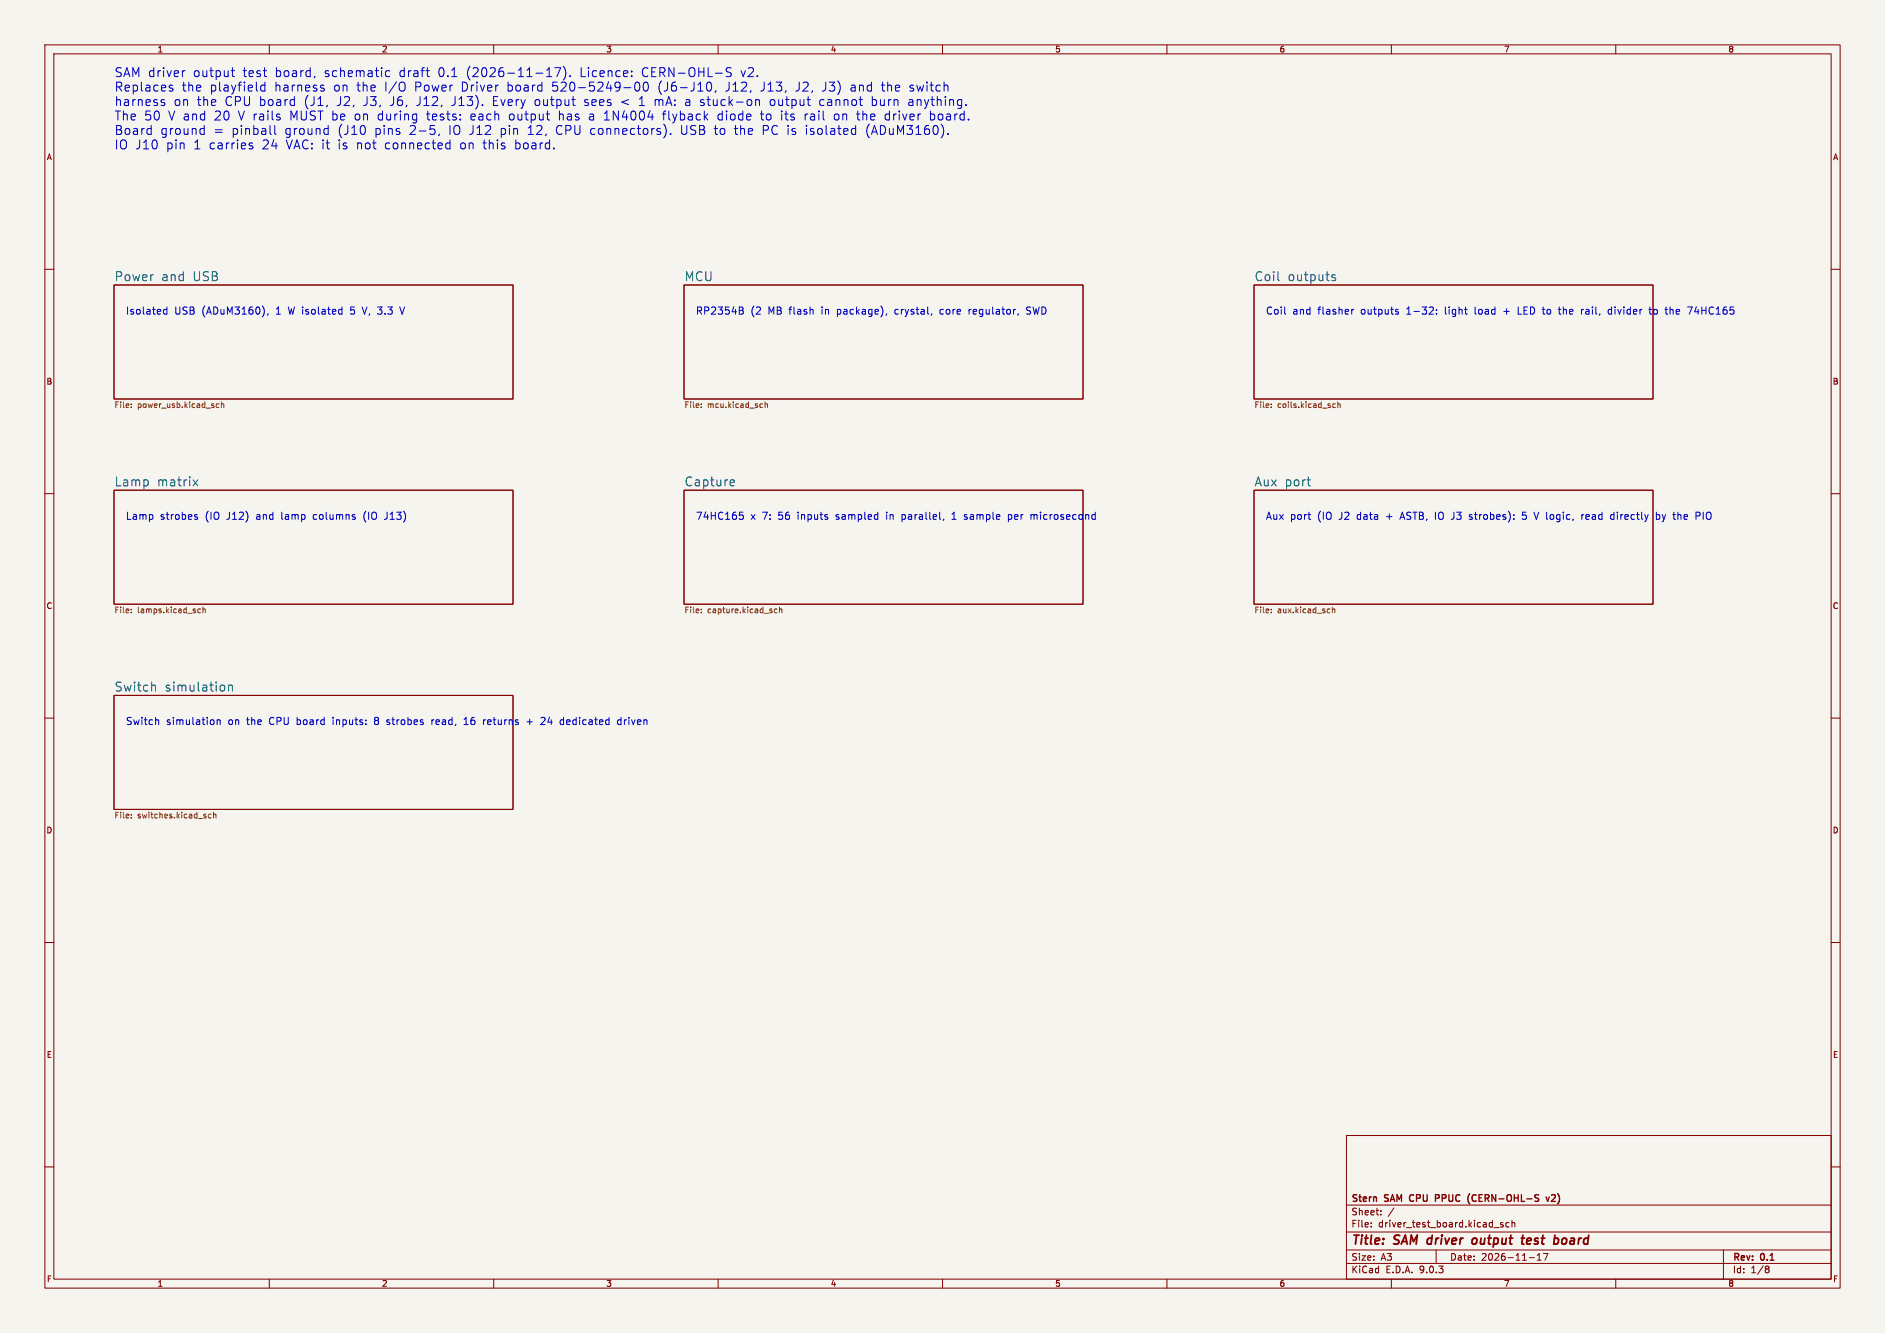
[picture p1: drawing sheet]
<svg xmlns="http://www.w3.org/2000/svg" width="420mm" height="297mm" viewBox="0 0 420 297" stroke-linecap="round" stroke-linejoin="round" font-family="sans-serif">
<path d="M0 0h420v297h-420z" fill="#f5f4ef" stroke="#f5f4ef" stroke-width=".22"/>
<g fill="none" stroke="#840000" stroke-width=".22">
<path d="M10 10h400v277h-400zM12 12h396v273h-396zM60 10v2M110 10v2M160 10v2M210 10v2M260 10v2M310 10v2M360 10v2M10 60h2M25.4 63.5h88.9v25.4h-88.9zM152.4 63.5h88.9v25.4h-88.9z"/>
<path d="M279.4 63.5h88.9v25.4h-88.9zM408 60h2M10 110h2M25.4 109.2h88.9v25.4h-88.9zM152.4 109.2h88.9v25.4h-88.9zM279.4 109.2h88.9v25.4h-88.9zM408 110h2M10 160h2M25.4 154.9h88.9v25.4h-88.9zM408 160h2M10 210h2M408 210h2"/>
<path d="M300 253h108v32h-108zM10 260h2M300 278.5h108M300 274.5h108M300 268.5h108M305.5 273.2v.2M305.5 272.5v.1M307.7 270.5v.2M307.7 269.8v.1M310.6 269.1l-1.3 1.9M320 278.5v3M332.9 273.5h1.1"/>
<path d="M334.9 272.5l-.4-.1-.2 .2 .1 .2 .5 .2v.3h-.6M336.2 272.5l-.4-.1-.3 .3 .2 .6h.5M336.9 272.5l.2-.1 .3 .1 .1 .9M336.9 271.9v1.5M342.5 279.7l.4-.4v1.5M343.9 279.3h1l-.7 1.5M384 278.5v6.5M408 260h2M60 285v2M110 285v2M160 285v2M210 285v2"/>
<path d="M260 285v2M300 281.5h108M310 285v2M340.7 280.2h1.2M342.5 280.8h.9M360 285v2M393.6 282.1l.4 .1 .2 .2-.3 .3M393.6 282.7h.3M393.9 282.7l.2 .2 .1 .4-.2 .2-.4 .1"/>
</g>
<path d="M329 276.1l-.3-.2-.4 .1-.3 .3v.5l.3 .4 .5-.1 .2-.3M338.9 275.9h.8M340.9 275.9l-.6 .1-.2 .9 .3 .3 .6-.1M341.2 276.3l-1 .2M348.7 275.9l-.6 .2-.1 .7 .3 .4 .5-.1" fill="none" stroke="#840000" stroke-width=".4"/>
<path d="M314.2 266.4l-.2 .4 .2 .7M320.5 266.3l-.7-.1v1.5M320.5 266.9l-.7 .1M328.3 266.3l-.3 .5 .3 .8M344.5 266.7l.3 1 .4-1M346.4 266.3l-.5-.1-.2 .1M346.5 266.8l-.9 .9h.9" fill="none" stroke="#840000" stroke-width=".3"/>
<g fill="none" stroke="#725600" stroke-width=".22">
<path d="M29.2 90.7v.1M29.2 90v.1M48.8 90h-.4l-.2 .2 .1 .6h.5M49.3 90.1l.5-.1 .1 .8M49.3 89.5v1.3M156.2 90.7v.1M156.2 90v.1M169.8 90h.1M169.9 90.8h-.1M170.5 89.5v1.3M170.5 90.1l.4-.1 .1 .8M283.2 90.7v.1"/>
<path d="M283.2 90v.1M297 90.7l.5 .1M297.5 90l-.5 .1M298.1 90.1l.5-.1v.8M298.1 89.5v1.3M29.2 135.7v.2M29.2 136.4v.1M44.2 135.7h.5M44.2 136.5h.5M45.2 135.8l.5-.1 .1 .8M45.2 135.3v1.2M156.2 135.7v.2"/>
<path d="M156.2 136.4v.1M173.1 135.7h-.3l-.3 .2 .1 .6h.5M173.7 135.8l.5-.1v.8M173.7 135.3v1.2M283.2 135.7v.2M283.2 136.4v.1M296.9 135.3v1.2M296.9 135.8l.4-.1 .1 .8M29.2 181.5v.1M29.2 182.1v.2M47 181.5l-.3-.1-.3 .2 .1 .6h.5M47.6 181.5h.5v.8"/>
<path d="M47.6 181v1.3"/>
</g>
<g fill="none" stroke="#006464" stroke-width=".22">
<path d="M284.8 62.4l.2 .1M296.7 61.6l.9 .6-.3 .3-.6-.1M297.5 61.3l-.5-.1-.3 .3M43 106.9l1.1 1.4M44.1 106.9l-1.1 1.4M163 106.9l.5 .1 .1 .4-.9 .2M163.5 108.2l-.5 .1M291.2 106.9h.8M291.8 108.3h.2M34.4 152.6l.2 .3v1.1M49.9 152.7l.2 .3v.6l-.2 .3M50.9 152.8l.3-.2 .5 .1 .1 1.3"/>
<path d="M50.9 152.6v1.4"/>
</g>
<g fill="none" stroke="#0000c2" stroke-width=".22">
<path d="M37.8 19.5l.5 .1 .2 .3v.3l-.6 .1M37.8 19.1h.7M41.2 15.7l-.5 .2M51.5 15.7h.8M51.8 15.1v1.7l.1 .2 .4 .1M59 19.1l-.5-.1-.4 .3v.6l.2 .3h.7M59 18.3v2M70.2 17l-.2 .4M71.7 19.6l.5 .1 .1 .3-.3 .3h-.4M71.7 19l.5 .1M86.8 15.8l-.5-.1-.4 .4v.6l.2 .3h.7M94.9 15.7h.8"/>
<path d="M95.3 17l.4 .1M121.8 17.1h1.1M121.8 15.6l.6-.5v2M123.6 15.1h1.3l-.8 2M125.5 14.8a2.32 2.32 0 0 1 .1 2.9M127 16.9v.2M139 19.5h1.5M140.7 16.9v.2M140.7 15.8v.2M141.7 18.4l.2-.1a1.08 1.08 0 0 1 .5 1.8l-.3 .2a1.08 1.08 0 0 1-.5-1.8zM143.6 18.4a1.33 1.33 0 0 0 .2 1.9 1.08 1.08 0 0 0 .5-1.8l-.1-.1M157.7 18.4l-.1 .1"/>
<path d="M158.3 18.4a1.33 1.33 0 0 1-.2 1.9l-.5-.2M162.9 15.2l-.7-.1-.3 .2v.5l.8 .4 .2 .5-.4 .4-.7-.1M33.5 28.6l.2 .1M33.7 28v2M33.7 29.9l-.2 .1M36.2 22.9h.4l.1 .3-.2 .3h-.4M36.5 22.2l.1 .1M44.9 28.6l.6 .1M45.5 28v2M45.5 29.9l-.6 .1M55.8 32.5l.5 .1 .1 .3-.3 .3h-.4M56.1 31.8l.2 .1"/>
<path d="M60.3 29.9l.2 .1M61.2 28v1.7l.3 .3M62.4 26.2v.4M72.5 28.6l.6 .1M73.1 29.9l-.6 .1M73.1 28v2M96.8 28.9v.9M97.9 29.9l-.2 .3M99.5 33.1h.8M99.5 31.9h.8M100.3 31.2v2M122.3 26.7h.2"/>
<path d="M127.4 22.2h.8M128 23.5h.2M148.4 28.5v1.4l-.5 .8M149.4 29.8v.2M159.5 20.2l-.2 .4M168.4 22.4l.2-.2 .5 .1 .1 1.2M168.4 22.2v1.3M190.5 28.6l.1 .1M190.6 28v2M190.6 29.9l-.1 .1M190.8 25.4h.8M197.3 25.6v.9"/>
<path d="M207.3 24.7v2M207.3 26.6l.2 .1M207.5 25.4l-.2 .1M211.2 29.8v.2M215.2 23.3v.2M37.2 69l-.5-.1-.3 .3 .2 .7h.6M37.2 68.4v1.6M58.7 68.6l.2 .6-.2 1M59.7 69.9l-.1 .3M75.7 68.9l.5 .1M76.2 69.9l-.5 .1M76.2 68.4v1.6"/>
<path d="M89.1 68.4l.5 1.6M164.7 68.4l.8 .2 .1 .3-.4 .3M164.7 69.2h.5M165.2 69.2l.4 .3v.3l-.9 .2M197.6 69.9l-.2 .3M207.6 69.9l-.1 .3M215.9 68.9v1.1M216 69.1l-.1 .1M226.9 69.9l-.2 .3M228.7 69.9l.2 .1M229 68.4l-.3 .3 .3 .5M286.3 69.9l.2 .1"/>
<path d="M301.2 68.9v1.1M301.6 68.9l-.4 .3M311.1 69.5h.4l.1 .3-.2 .2h-.3M311.1 68.9l.4 .1M319.2 68.5l.2 .2-.1 .4-.9 .9h1M320.1 69.8v.2M320.1 69v.2M338.3 68.4v1.6h.7M347.2 68.9h.6M347.4 68.4v1.4l.2 .2M352.4 68.9v1.1M352.8 68.9l-.4 .3"/>
<path d="M358.9 68.9h-.3l-.3 .3 .1 .6 .5 .2M367.4 68.9h.6M367.6 68.4v1.4l.4 .2M371 68.9h.6M371.4 70h.2M376 68.4h1l-.6 1.6M43.6 114.7h.4M43.6 115.2l.4 .1v.2l-.2 .2h-.3M85.6 115.7h.2M164.8 114.1h.8M164.9 114.7h.4l.3 .3v.6l-.7 .1M210.3 115.6l-.2 .3"/>
<path d="M212.1 115.7h.9M212.3 114.5l-.2 .1M214.8 115.6l.2 .1M215.1 114.7l-.3 .2 .3 .3M224.7 115.6l.4 .1M224.7 114.7v1.6M225.1 114.7h-.4M229.7 114.7v1M230.2 114.7l-.5 .1M243.9 114.7h.1M244 114.1v1.6M244 115.6l-.1 .1"/>
<path d="M291.4 114.7h.6M291.9 115.7h.1M327.4 115.6l.1 .1M327.6 114.7l-.2 .2 .2 .3M339.2 115.6l.6 .1M340 114.1h-.7l-.1 .8 .6-.2M341.8 114.1l.5 1.6M352.4 114.7v1M352.9 114.7l-.5 .3M358.8 115.4l.3 .3 .5-.1M359.6 114.7h-.5l-.3 .3M359.6 114.1v1.6"/>
<path d="M369 114.7h.5l.3 .3-.1 .6h-.7M369 114.1v1.6M373.8 114.1v1.6M373.9 114.7l-.1 .1M377.9 114.1h.6l.3 .3-.2 .5-.7 .1M103.8 159.8l-.4 .5M121.3 159.9l-.5-.1-.3 .2M125.6 159.8v1.6M138.4 159.8v1.6M35.1 160.4l.3 .2v.8M47.6 160.5v.8M48.4 160.4v1"/>
<path d="M48.4 160.5l.2-.1h.4l.1 1M96.2 160.4v1M96.4 160.4l-.2 .3M103.4 161.4h.9M107.7 160.4v1M108.2 160.4l-.5 .3M117.4 160.8h1.2M121.4 160.5l-.9 .9h.9M125 160.4h.6M125 161.4h.6M138.4 160.4h-.5l-.3 .3 .2 .7h.6"/>
</g>
<g font-size="2.8" fill="#0000c2">
<text x="25.4" y="17.4">SAM driver</text>
<text x="42.9" y="17.4">output</text>
<text x="54" y="17.4">test</text>
<text x="61.2" y="17.4">board,</text>
<text x="72.3" y="17.4">schematic</text>
<text x="89" y="17.4">draft</text>
<text x="97.7" y="17.4">0.1</text>
<text x="104" y="17.4">(2026-11-17).</text>
<text x="129.4" y="17.4">Licence:</text>
<text x="143.2" y="17.4">CERN-OHL-S</text>
<text x="165.4" y="17.4">v2.</text>
<text x="25.4" y="20.7">Replaces</text>
<text x="25.4" y="23.9">harness</text>
<text x="38.6" y="23.9">on</text>
<text x="40.4" y="20.7">the</text>
<text x="43.8" y="23.9">the</text>
<text x="46.7" y="20.7">playfield</text>
<text x="50" y="23.9">CPU board</text>
<text x="61.1" y="20.7">harness</text>
<text x="67.8" y="23.9">(J1,</text>
<text x="74.3" y="20.7">on</text>
<text x="75.1" y="23.9">J2,</text>
<text x="79.5" y="20.7">the</text>
<text x="81" y="23.9">J3,</text>
<text x="85.7" y="20.7">I/O</text>
<text x="87" y="23.9">J6,</text>
<text x="92.5" y="20.7">Power</text>
<text x="93" y="23.9">J12,</text>
<text x="100.8" y="23.9">J13).</text>
<text x="102.9" y="20.7">Driver</text>
<text x="110" y="23.9">Every</text>
<text x="113.2" y="20.7">board</text>
<text x="119.4" y="23.9">output</text>
<text x="123.2" y="20.7">520-5249-00</text>
<text x="130.5" y="23.9">sees</text>
<text x="138.8" y="23.9">&lt;</text>
<text x="142.8" y="23.9">1 mA:</text>
<text x="146.9" y="20.7">(J6-J10,</text>
<text x="153.2" y="23.9">a stuck-on</text>
<text x="162" y="20.7">J12,</text>
<text x="169.9" y="20.7">J13,</text>
<text x="172.2" y="23.9">output</text>
<text x="177.7" y="20.7">J2,</text>
<text x="183.3" y="23.9">cannot</text>
<text x="183.7" y="20.7">J3)</text>
<text x="190" y="20.7">and</text>
<text x="195" y="23.9">burn</text>
<text x="197" y="20.7">the</text>
<text x="203.2" y="23.9">anything.</text>
<text x="203.3" y="20.7">switch</text>
<text x="25.4" y="27.1">The 50</text>
<text x="37.4" y="27.1">V and</text>
<text x="47.7" y="27.1">20</text>
<text x="53.1" y="27.1">V rails</text>
<text x="64.7" y="27.1">MUST be</text>
<text x="79.2" y="27.1">on</text>
<text x="84.4" y="27.1">during</text>
<text x="95.4" y="27.1">tests:</text>
<text x="105.1" y="27.1">each</text>
<text x="113.8" y="27.1">output</text>
<text x="124.9" y="27.1">has</text>
<text x="131.7" y="27.1">a 1N4004</text>
<text x="148.3" y="27.1">flyback</text>
<text x="160.5" y="27.1">diode</text>
<text x="170.2" y="27.1">to</text>
<text x="174.7" y="27.1">its</text>
<text x="180" y="27.1">rail</text>
<text x="186.7" y="27.1">on</text>
<text x="191.9" y="27.1">the</text>
<text x="198.1" y="27.1">driver</text>
<text x="208.2" y="27.1">board.</text>
<text x="25.4" y="30.3">Board</text>
<text x="25.4" y="33.5">IO J10</text>
<text x="35.6" y="30.3">ground</text>
<text x="36.9" y="33.5">pin</text>
<text x="43.1" y="33.5">1 carries</text>
<text x="47.5" y="30.3">=</text>
<text x="51.6" y="30.3">pinball</text>
<text x="58.4" y="33.5">24</text>
<text x="63.4" y="30.3">ground</text>
<text x="63.8" y="33.5">VAC: it</text>
<text x="75.3" y="30.3">(J10</text>
<text x="75.5" y="33.5">is</text>
<text x="79.6" y="33.5">not</text>
<text x="83.6" y="30.3">pins</text>
<text x="86" y="33.5">connected</text>
<text x="91.3" y="30.3">2-5,</text>
<text x="100.1" y="30.3">IO J12</text>
<text x="102.8" y="33.5">on</text>
<text x="108" y="33.5">this</text>
<text x="111.7" y="30.3">pin</text>
<text x="115.1" y="33.5">board.</text>
<text x="117.8" y="30.3">12,</text>
<text x="124.2" y="30.3">CPU connectors).</text>
<text x="152.1" y="30.3">USB to</text>
<text x="164.2" y="30.3">the</text>
<text x="170.5" y="30.3">PC is</text>
<text x="180.2" y="30.3">isolated</text>
<text x="193.7" y="30.3">(ADuM3160).</text>
</g>
<g font-size="2.8" fill="#006464">
<text x="25.4" y="62.8">Power</text>
<text x="35.8" y="62.8">and</text>
<text x="42.8" y="62.8">USB</text>
<text x="152.4" y="62.8">MCU</text>
<text x="279.4" y="62.8">Coil</text>
<text x="286.8" y="62.8">outputs</text>
<text x="25.4" y="108.5">Lamp</text>
<text x="34.9" y="108.5">matrix</text>
<text x="152.4" y="108.5">Capture</text>
<text x="279.4" y="108.5">Aux port</text>
<text x="25.4" y="154.2">Switch</text>
<text x="36.6" y="154.2">simulation</text>
</g>
<g font-size="2.8" fill="#840000">
<text x="301" y="277.9">Title:</text>
<text x="310.6" y="277.9">SAM driver</text>
<text x="329.7" y="277.9">output</text>
<text x="341.5" y="277.9">test</text>
<text x="349.5" y="277.9">board</text>
</g>
<g font-size="2.2" fill="#0000c2">
<text x="27.9" y="70.4">Isolated</text>
<text x="38.8" y="70.4">USB</text>
<text x="45" y="70.4">(ADuM3160),</text>
<text x="61.6" y="70.4">1</text>
<text x="64.5" y="70.4">W isolated</text>
<text x="78.5" y="70.4">5</text>
<text x="81.4" y="70.4">V, 3.3</text>
<text x="90.1" y="70.4">V</text>
<text x="154.9" y="70.4">RP2354B</text>
<text x="167.2" y="70.4">(2</text>
<text x="171.1" y="70.4">MB flash</text>
<text x="183.2" y="70.4">in</text>
<text x="186.8" y="70.4">package),</text>
<text x="199.8" y="70.4">crystal,</text>
<text x="210" y="70.4">core</text>
<text x="216.5" y="70.4">regulator,</text>
<text x="229.5" y="70.4">SWD</text>
<text x="281.9" y="70.4">Coil</text>
<text x="287.9" y="70.4">and</text>
<text x="293.6" y="70.4">flasher</text>
<text x="303.3" y="70.4">outputs</text>
<text x="313.6" y="70.4">1-32:</text>
<text x="322.2" y="70.4">light</text>
<text x="329" y="70.4">load</text>
<text x="335.5" y="70.4">+</text>
<text x="338.9" y="70.4">LED to</text>
<text x="348.3" y="70.4">the</text>
<text x="353.4" y="70.4">rail,</text>
<text x="359.5" y="70.4">divider</text>
<text x="368.9" y="70.4">to</text>
<text x="372.6" y="70.4">the</text>
<text x="377.7" y="70.4">74HC165</text>
<text x="27.9" y="116.1">Lamp</text>
<text x="35.6" y="116.1">strobes</text>
<text x="45.7" y="116.1">(IO</text>
<text x="50.6" y="116.1">J12)</text>
<text x="57.3" y="116.1">and</text>
<text x="63" y="116.1">lamp</text>
<text x="70.2" y="116.1">columns</text>
<text x="81.5" y="116.1">(IO</text>
<text x="86.4" y="116.1">J13)</text>
<text x="154.9" y="116.1">74HC165</text>
<text x="167.2" y="116.1">x 7:</text>
<text x="173.5" y="116.1">56</text>
<text x="177.9" y="116.1">inputs</text>
<text x="186.6" y="116.1">sampled</text>
<text x="197.9" y="116.1">in</text>
<text x="201.5" y="116.1">parallel,</text>
<text x="212.8" y="116.1">1</text>
<text x="215.7" y="116.1">sample</text>
<text x="225.6" y="116.1">per</text>
<text x="230.7" y="116.1">microsecond</text>
<text x="281.9" y="116.1">Aux</text>
<text x="287.4" y="116.1">port</text>
<text x="293.6" y="116.1">(IO</text>
<text x="298.4" y="116.1">J2</text>
<text x="302.5" y="116.1">data</text>
<text x="309.1" y="116.1">+</text>
<text x="312.5" y="116.1">ASTB, IO J3</text>
<text x="328.2" y="116.1">strobes):</text>
<text x="340.1" y="116.1">5</text>
<text x="343" y="116.1">V logic,</text>
<text x="353.7" y="116.1">read</text>
<text x="360.4" y="116.1">directly</text>
<text x="370.6" y="116.1">by</text>
<text x="374.6" y="116.1">the</text>
<text x="379.7" y="116.1">PIO</text>
<text x="27.9" y="161.8">Switch</text>
<text x="37" y="161.8">simulation</text>
<text x="50.8" y="161.8">on</text>
<text x="55.1" y="161.8">the</text>
<text x="60.2" y="161.8">CPU board</text>
<text x="74.6" y="161.8">inputs:</text>
<text x="84" y="161.8">8</text>
<text x="86.9" y="161.8">strobes</text>
<text x="97" y="161.8">read,</text>
<text x="104.4" y="161.8">16</text>
<text x="108.8" y="161.8">returns</text>
<text x="118.6" y="161.8">+</text>
<text x="121.9" y="161.8">24</text>
<text x="126.3" y="161.8">dedicated</text>
<text x="139.3" y="161.8">driven</text>
</g>
<g font-size="2.1" fill="#840000">
<text x="301" y="268.2">Stern</text>
<text x="308.6" y="268.2">SAM</text>
<text x="314.8" y="268.2">CPU</text>
<text x="321.1" y="268.2">PPUC</text>
<text x="328.9" y="268.2">(CERN-OHL-S</text>
<text x="347.1" y="268.2">v2)</text>
<text x="301" y="273.7">File:</text>
<text x="301" y="271">Sheet:</text>
<text x="307.1" y="273.7">driver_test_board.kicad_sch</text>
<text x="301" y="281.1">Size:</text>
<text x="307.6" y="281.1">A3</text>
<text x="323" y="281.1">Date:</text>
<text x="330" y="281.1">2026-11-17</text>
<text x="386" y="281.3">Rev:</text>
<text x="392.4" y="281.3">0.1</text>
<text x="301" y="283.9">KiCad</text>
<text x="308.7" y="283.9">E.D.A.</text>
<text x="316.3" y="283.9">9.0.3</text>
<text x="386" y="283.9">Id:</text>
<text x="390.1" y="283.9">1/8</text>
</g>
<g font-size="1.8" fill="#840000">
<text x="35" y="11.9">1</text>
<text x="85" y="11.9">2</text>
<text x="135" y="11.9">3</text>
<text x="185" y="11.9">4</text>
<text x="235" y="11.9">5</text>
<text x="285" y="11.9">6</text>
<text x="335" y="11.9">7</text>
<text x="385" y="11.9">8</text>
<text x="10.3" y="35.9">A</text>
<text x="408.3" y="35.9">A</text>
<text x="10.3" y="85.9">B</text>
<text x="408.2" y="85.9">B</text>
<text x="10.3" y="135.9">C</text>
<text x="408.2" y="135.9">C</text>
<text x="10.3" y="185.9">D</text>
<text x="408.2" y="185.9">D</text>
<text x="10.3" y="235.9">E</text>
<text x="408.3" y="235.9">E</text>
<text x="10.3" y="285.9">F</text>
<text x="35" y="286.9">1</text>
<text x="85" y="286.9">2</text>
<text x="135" y="286.9">3</text>
<text x="185" y="286.9">4</text>
<text x="235" y="286.9">5</text>
<text x="285" y="286.9">6</text>
<text x="335" y="286.9">7</text>
<text x="385" y="286.9">8</text>
<text x="408.3" y="285.9">F</text>
</g>
<g font-size="1.8" fill="#725600">
<text x="25.4" y="91.2">File:</text>
<text x="30.6" y="91.2">power_usb.kicad_sch</text>
<text x="152.4" y="91.2">File:</text>
<text x="157.6" y="91.2">mcu.kicad_sch</text>
<text x="279.4" y="91.2">File:</text>
<text x="284.6" y="91.2">coils.kicad_sch</text>
<text x="25.4" y="136.9">File:</text>
<text x="30.6" y="136.9">lamps.kicad_sch</text>
<text x="152.4" y="136.9">File:</text>
<text x="157.6" y="136.9">capture.kicad_sch</text>
<text x="279.4" y="136.9">File:</text>
<text x="284.6" y="136.9">aux.kicad_sch</text>
<text x="25.4" y="182.7">File:</text>
<text x="30.6" y="182.7">switches.kicad_sch</text>
</g>
</svg>
